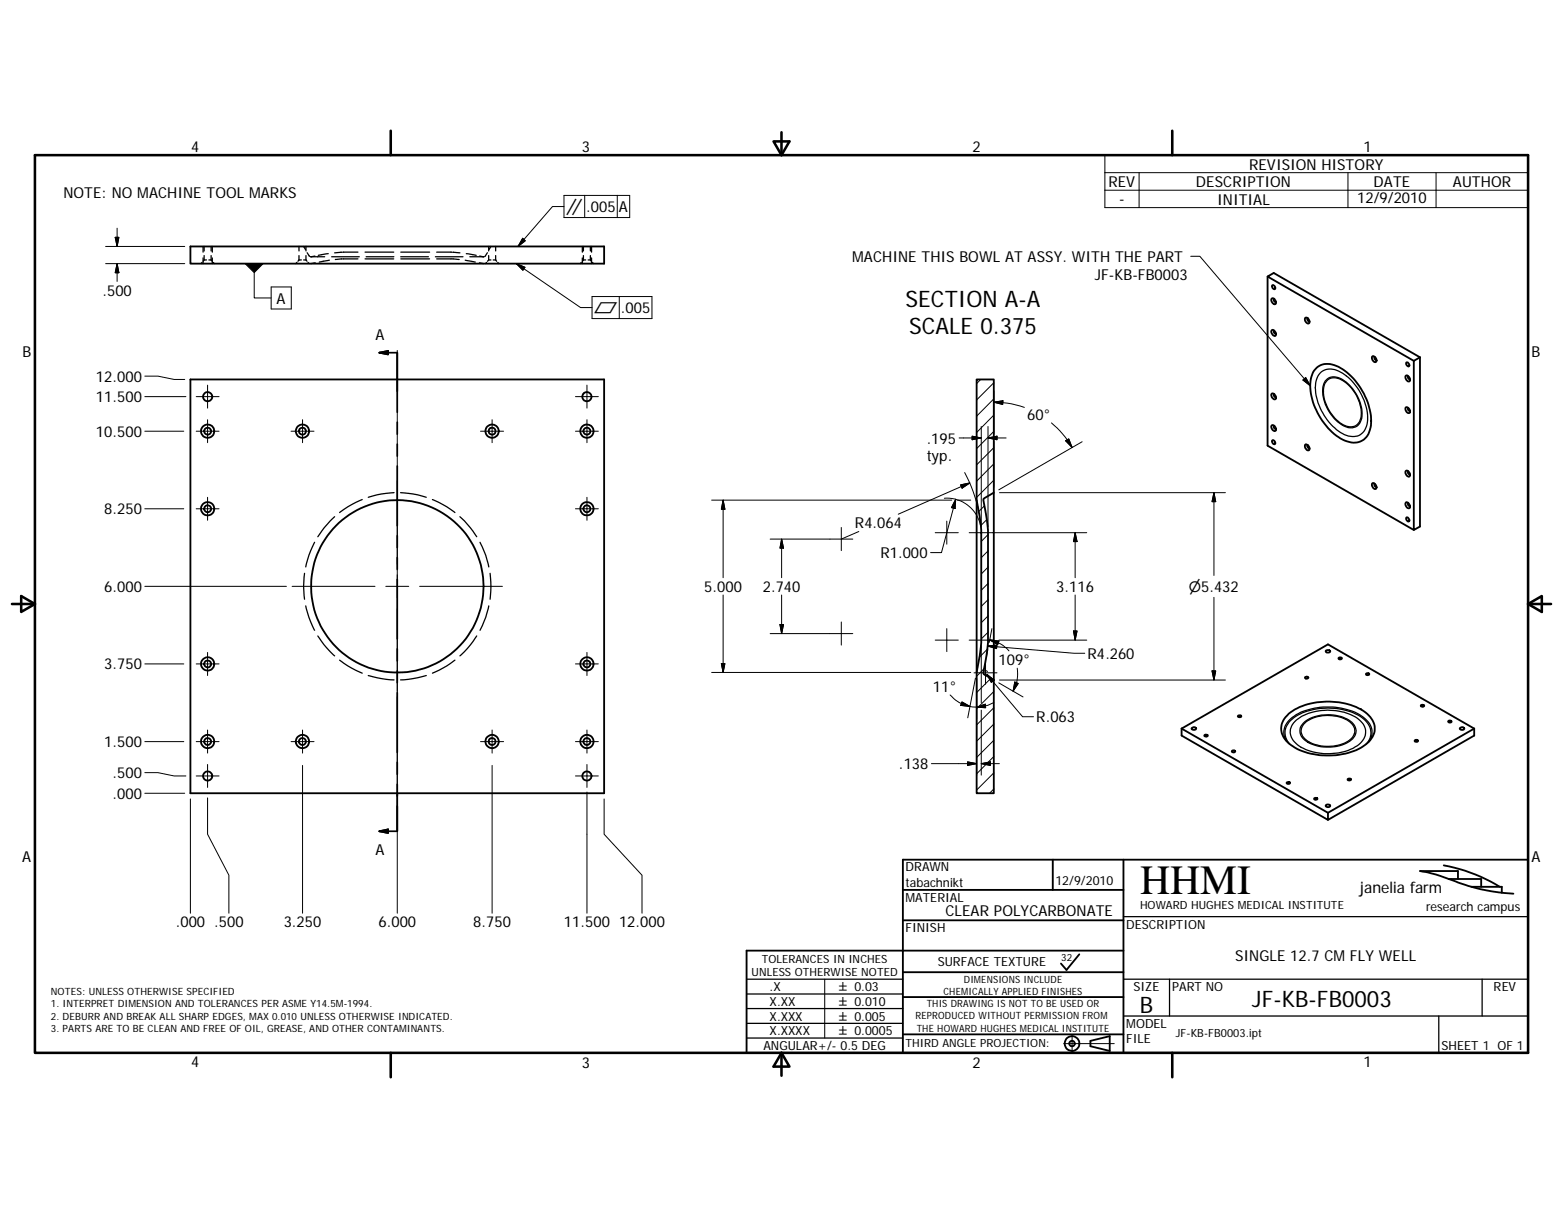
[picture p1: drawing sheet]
<svg xmlns="http://www.w3.org/2000/svg" width="279mm" height="216mm" viewBox="0 0 279 216" stroke-linecap="round" stroke-linejoin="round" font-family="sans-serif">
<g fill="none" stroke="#000" stroke-width=".23">
<path d="M36.1 46.9l-.2 .2M36.3 44v1.1M36.3 46.1v1M36.5 46.5h.4M36.5 46.5l-.2 .2M36.5 44v.9M36.5 45.7v.8M37.3 46.5h.4M37.7 46.5l.2 .2M37.7 44v.9M37.7 45.7v.8M38 44v1.1"/>
<path d="M38 46.1v1M38.1 46.9l.2 .2M53.1 46.9l-.2 .2M53.4 46.5h.5M53.4 46.5l-.1 .2M53.4 44v.9M53.4 45.7v.8M54.3 46.5h.4M54.3 44l.3 .6M54.7 46.5l.2 .2M54.7 44v.9M54.7 45.7v.8"/>
<path d="M54.9 45.2l.4 .6M55.1 46.9l.1 .2M55.5 45.9h2.5M55.6 45.9h.1M56.3 45.8l-.7 .1M56.3 47l-.7 .1M58.7 45.3l-1.8 .3M58.9 46.5l-1.8 .3M59.3 45.9h4.9M61.1 45.1l-1.3 .1M61.2 46.3l-1.3 .1M61.3 46.3h2.7"/>
<path d="M64 45.1h-2.7M65.3 46.3h5.1M65.3 45.1h5.1M65.4 45.9h5M71.6 45.9h5M71.6 46.3h5.2M71.6 45.1h5.2M77.8 45.9h5M78.1 46.3h2.7M78.1 45.1h2.7M80.9 46.3l1.2 .1M80.9 45.1l1.3 .1"/>
<path d="M83.2 46.5l1.8 .3M83.4 45.3l1.7 .3M84 45.9h2.5M85.7 47l.7 .1M85.7 45.8l.7 .1M86.4 45.9h.1M86.6 45.9h-.2M87 46.9l-.2 .2M87.1 45.2l-.4 .6M87.4 46.5h.4M87.4 46.5l-.3 .2M87.4 44v.9"/>
<path d="M87.4 45.7v.8M87.8 44l-.4 .6M88.2 46.5h.4M88.6 46.5l.2 .2M88.6 44v.9M88.6 45.7v.8M89 46.9l.2 .2M103.9 46.9l-.2 .2M104.1 44v1.1M104.1 46.1v1M104.3 46.5h.4M104.3 46.5l-.2 .2"/>
<path d="M104.3 44v.9M104.3 45.7v.8M105.1 46.5h.4M105.5 46.5l.2 .2M105.5 44v.9M105.5 45.7v.8M105.7 44v1.1M105.7 46.1v1M105.9 46.9l.2 .2M236.2 66.5a3.2 3.2 0 0 1 3.8 .2 10.1 10.1 0 0 1 4.4 8.8 2.61 2.61 0 0 1-3.7 2.3 9.8 9.8 0 0 1-5.5-9.3l.4-1.3zM236.9 68.1a2.23 2.23 0 0 1 3.1-.2 7.5 7.5 0 0 1 3.4 6.9 2 2 0 0 1-3.1 1.4 7.3 7.3 0 0 1-3.7-7.3zM237.2 68a2.35 2.35 0 0 1 3.2 .3 7.1 7.1 0 0 1 2.8 6.5 1.94 1.94 0 0 1-3.1 1.1 7.1 7.1 0 0 1-3.4-6.9z"/>
<path d="M56.2 96.9l-1 2.3-.5 2.1M59.8 92.4l-1.8 1.9-1.2 1.6M64.7 89.3l-2.5 1.3-1.5 1M70.4 88.1l-2.2 .2-2.4 .6M71.6 88.1l2.2 .2 2.4 .6M77.3 89.3l2.6 1.3 1.4 1M82.2 92.4l1.9 1.9 1.1 1.6M85.8 96.9l1 2.3 .6 2.1M54.4 102.5l-.1 2.3 .1 2.3M54.7 108.3l.5 2 1 2.3M56.8 113.7l1.2 1.6 1.8 1.9M60.7 118l1.5 1 2.5 1.3"/>
<path d="M81.3 118l-1.4 1-2.6 1.3M85.2 113.7l-1.7 2.2-1.3 1.3M87.4 108.3l-.6 2-1 2.3M87.6 102.5l.2 2.3-.2 2.3M65.8 120.7l2.4 .6 2.2 .2M76.2 120.7l-2.4 .6-2.2 .2M230 132.5a3.1 3.1 0 0 1 1.4-4.5 12 12 0 0 1 10.4-.9 5.3 5.3 0 0 1 3.4 3.2v1.3l-.4 .9M230.5 133a2.99 2.99 0 0 1 .8-4.7 11.6 11.6 0 0 1 12.2 0 3 3 0 0 1 .7 4.7M231.5 128.9a9.4 9.4 0 0 1 8.3-1.7 5.5 5.5 0 0 1 4.2 2.8 2.87 2.87 0 0 1-1.8 3.5 10.2 10.2 0 0 1-10.3-.4 2.62 2.62 0 0 1-.4-4.2zM233.1 129.2a7.4 7.4 0 0 1 8.5-.1 2.07 2.07 0 0 1-.6 3.5 7.5 7.5 0 0 1-8-.5 1.91 1.91 0 0 1 .1-2.9zM233.1 129.4a6.9 6.9 0 0 1 8.5-.1 1.93 1.93 0 0 1-.7 3.2 7.1 7.1 0 0 1-7.7-.5 1.78 1.78 0 0 1-.1-2.6zM133.5 177.7h27.9"/>
<path d="M133.5 175h27.9M200.8 163.8h72.4M200.8 175h72.4M209.1 175v6.6M264.9 175v6.6M133.5 185.5h27.9M133.5 182.9h27.9M133.5 180.3h27.9M200.8 181.6h72.4M257.2 181.6v6.6"/>
</g>
<g fill="none" stroke="#000" stroke-width=".33">
<path d="M34 44h74v3.1h-74zM226.6 49.4v30.3l26.1 15M227.3 53.4a.6 .6 0 0 1 .7 .3 .6 .6 0 0 1-.1 .7 .77 .77 0 0 1-.6-1zM227.3 59a.6 .6 0 0 1 .7 .3 .6 .6 0 0 1-.1 .7 .79 .79 0 0 1-.6-1zM227.5 51a.41 .41 0 0 1 .4 .2 .41 .41 0 0 1-.1 .5 .5 .5 0 0 1-.3-.7zM227.8 53.4a.32 .32 0 0 0-.1 .4 .32 .32 0 0 0 .4 .2M227.8 59.1a.31 .31 0 0 0 0 .4 .31 .31 0 0 0 .3 .1M233.3 56.8a.62 .62 0 0 1 .7 .3 .62 .62 0 0 1-.1 .7 .76 .76 0 0 1-.6-1zM233.8 56.9a.33 .33 0 0 0 0 .3 .33 .33 0 0 0 .3 .2M34 67.8h74v74h-74zM174.6 67.8h3.1v20.3l-1.7 .9-.2 .3 .8 5.4v20.2l-.8 5.4 .2 .3 1.7 .9v20.3h-3.1v-21.6l.5-3 .3-2.4v-20l-.3-2.4-.5-3zM227.3 70.4a.68 .68 0 0 1 .7 1 .71 .71 0 0 1-.7-1z"/>
<path d="M227.3 76a.6 .6 0 0 1 .7 .3 .6 .6 0 0 1-.1 .7 .77 .77 0 0 1-.6-1zM227.5 78.7a.4 .4 0 0 1 .4 .2 .4 .4 0 0 1-.1 .5 .49 .49 0 0 1-.3-.7zM227.8 70.4a.33 .33 0 0 0 0 .4 .33 .33 0 0 0 .3 .2M227.8 76.1a.32 .32 0 0 0-.1 .4 .32 .32 0 0 0 .4 .1M233.3 79.5a.62 .62 0 0 1 .7 .3 .62 .62 0 0 1-.1 .7 .76 .76 0 0 1-.6-1zM233.8 79.5a.35 .35 0 0 0 .3 .6M235.3 65.8a3.5 3.5 0 0 1 4.3 0 11.7 11.7 0 0 1 5.5 10.3 3.1 3.1 0 0 1-3.5 3 9.1 9.1 0 0 1-5.8-4.8 8.9 8.9 0 0 1-1.1-7.7zM245.3 63.7a.61 .61 0 0 1 .7 .3 .61 .61 0 0 1-.1 .7 .74 .74 0 0 1-.6-1zM245.7 63.8a.33 .33 0 0 0 0 .3 .33 .33 0 0 0 .3 .2M251.3 72.8a.62 .62 0 0 1 .6 .3 .62 .62 0 0 1 0 .7 .72 .72 0 0 1-.6-1zM251.3 67.2a.61 .61 0 0 1 .6 .3 .61 .61 0 0 1 0 .7 .74 .74 0 0 1-.6-1zM251.4 64.8a.4 .4 0 0 1 .4 .2 .4 .4 0 0 1-.1 .5 .63 .63 0 0 1-.3-.7z"/>
<path d="M251.7 72.9a.36 .36 0 0 0 .4 .5M251.7 67.2a.35 .35 0 0 0 0 .4 .35 .35 0 0 0 .4 .2M253.8 63.9v30.2l-1.1 .6v-30.2M253.8 63.9l-26.1-15.1-1.1 .6 26.1 15.1M253.8 63.9l-1.1 .6M174.6 89.4v30.8M177.7 88.1v33.4M245.3 86.4a.62 .62 0 0 1 .6 .3 .62 .62 0 0 1 0 .7 .74 .74 0 0 1-.6-1zM245.7 86.5a.33 .33 0 0 0 0 .3 .33 .33 0 0 0 .3 .2M251.3 89.8a.62 .62 0 0 1 .6 .4 .62 .62 0 0 1 0 .6 .74 .74 0 0 1-.6-1zM251.3 84.2a.61 .61 0 0 1 .7 .3 .61 .61 0 0 1-.1 .7 .76 .76 0 0 1-.6-1zM251.4 92.5a.42 .42 0 0 1 .5 .2 .42 .42 0 0 1-.2 .5 .5 .5 0 0 1-.3-.7z"/>
<path d="M251.7 89.9a.34 .34 0 0 0 .4 .5M251.7 84.2v.1a.33 .33 0 0 0 .4 .5M237 116.3a.42 .42 0 0 1 .5-.1 .42 .42 0 0 1 .3 .3 .41 .41 0 0 1-.5 .2 .41 .41 0 0 1-.3-.4zM239.3 117.6a.25 .25 0 0 1 .4-.2 .25 .25 0 0 1 .1 .4 .26 .26 0 0 1-.4 .1 .26 .26 0 0 1-.1-.3zM211.2 130.2v1.3l26.2 15M211.2 130.2l26.2 15.1M213 130.2a.41 .41 0 0 1 .5-.2 .41 .41 0 0 1 .3 .3 .44 .44 0 0 1-.8-.1zM215.3 131.4a.29 .29 0 0 1 .4-.1 .29 .29 0 0 1 .2 .3 .29 .29 0 0 1-.4 0 .29 .29 0 0 1-.2-.2zM220.2 134.2a.29 .29 0 0 1 .3-.1 .29 .29 0 0 1 .2 .3 .33 .33 0 0 1-.5-.2zM221.3 127.9a.29 .29 0 0 1 .4-.1 .29 .29 0 0 1 .1 .3 .29 .29 0 0 1-.3 .1 .29 .29 0 0 1-.2-.3zM230 139.8a.29 .29 0 0 1 .4 0 .29 .29 0 0 1 .1 .2 .29 .29 0 0 1-.3 .1 .29 .29 0 0 1-.2-.3zM230.4 127.6a12.5 12.5 0 0 1 11.6-1.4 5.4 5.4 0 0 1 3.7 3.5 4.2 4.2 0 0 1-2.8 4.2 13.1 13.1 0 0 1-11.8-.5 3.4 3.4 0 0 1-1.7-4.6z"/>
<path d="M233.3 121a.28 .28 0 0 1 .3-.1 .28 .28 0 0 1 .2 .3 .28 .28 0 0 1-.3 .1 .28 .28 0 0 1-.2-.3zM240.9 139.2a.29 .29 0 0 1 .4-.1 .29 .29 0 0 1 .1 .3 .29 .29 0 0 1-.3 .1 .29 .29 0 0 1-.2-.3zM244.2 120.4a.28 .28 0 0 1 .4-.1 .28 .28 0 0 1 .1 .3 .29 .29 0 0 1-.3 .1 .29 .29 0 0 1-.2-.3zM252.9 132.4a.3 .3 0 0 1 .3-.2 .3 .3 0 0 1 .2 .3 .35 .35 0 0 1-.5-.1zM254 126a.29 .29 0 0 1 .3 0 .29 .29 0 0 1 .2 .2 .29 .29 0 0 1-.3 .1 .29 .29 0 0 1-.2-.3zM258.9 128.9a.3 .3 0 0 1 .3-.1 .3 .3 0 0 1 .2 .3 .33 .33 0 0 1-.3 .1 .33 .33 0 0 1-.2-.3zM261 130.1a.41 .41 0 0 1 .4-.1 .41 .41 0 0 1 .3 .3 .44 .44 0 0 1-.7-.1zM263.5 130.2v1.3l-26.1 15v-1.2M263.5 130.2l-26.1 15.1M263.5 130.2l-26.1-15-26.2 15M161.4 159h39.4M188.2 153.6v5.4"/>
<path d="M200.8 153.6v34.6M235 142.7a.29 .29 0 0 1 .3-.1 .29 .29 0 0 1 .2 .3 .29 .29 0 0 1-.4 0 .29 .29 0 0 1-.1-.2zM237 143.9a.42 .42 0 0 1 .5-.1 .42 .42 0 0 1 .3 .3 .41 .41 0 0 1-.5 .2 .41 .41 0 0 1-.3-.4zM258.1 154.7a29.9 29.9 0 0 1 10 3.8M259 157.1h5.8v1.4M260.6 157.1v-1.4h-6.7l.5 .1a53.9 53.9 0 0 1 8 2.5l4.2 1 3.9 .4M263 158.5h5.5v1.1M161.4 173.8h39.4M161.4 178.2h39.4M161.4 164.5h39.4M192.9 170.6l-2.3 2.8-.9-1.2M200.8 169.9h-67.3v18.3h139.7v-34.6h-111.8v34.6"/>
<path d="M161.4 184.9h39.4M194.9 186l3.5-.8v2.6l-3.5-.8z"/>
<circle cx="37.1" cy="77.1" r=".62"/>
<circle cx="37.1" cy="77.1" r="1.18"/>
<circle cx="37.1" cy="70.9" r=".82"/>
<circle cx="54.1" cy="77.1" r="1.18"/>
<circle cx="54.1" cy="77.1" r=".62"/>
<circle cx="88" cy="77.1" r="1.18"/>
<circle cx="88" cy="77.1" r=".62"/>
<circle cx="104.9" cy="77.1" r="1.18"/>
<circle cx="104.9" cy="77.1" r=".62"/>
<circle cx="104.9" cy="70.9" r=".83"/>
<circle cx="37.1" cy="90.9" r=".62"/>
<circle cx="37.1" cy="90.9" r="1.19"/>
<circle cx="104.9" cy="90.9" r="1.19"/>
<circle cx="104.9" cy="90.9" r=".62"/>
<circle cx="37.1" cy="118.7" r=".62"/>
<circle cx="37.1" cy="118.7" r="1.18"/>
<circle cx="71" cy="104.8" r="15.4"/>
<circle cx="104.9" cy="118.7" r="1.18"/>
<circle cx="104.9" cy="118.7" r=".62"/>
<circle cx="37.1" cy="132.5" r=".62"/>
<circle cx="37.1" cy="132.5" r="1.18"/>
<circle cx="37.1" cy="138.7" r=".82"/>
<circle cx="54.1" cy="132.5" r="1.18"/>
<circle cx="54.1" cy="132.5" r=".62"/>
<circle cx="88" cy="132.5" r="1.18"/>
<circle cx="88" cy="132.5" r=".62"/>
<circle cx="104.9" cy="132.5" r="1.18"/>
<circle cx="104.9" cy="132.5" r=".62"/>
<circle cx="104.9" cy="138.7" r=".82"/>
<circle cx="191.6" cy="186.5" r="1.31"/>
<circle cx="191.6" cy="186.5" r=".49"/>
</g>
<g fill="none" stroke="#000" stroke-width=".46">
<path d="M6.2 27.7h267v160.5h-267zM69.8 23.4v4.3M138.3 25.3h2.8l-1.4 2.4zM139.7 23.6v4.1M209.5 23.4v4.3M2.1 108h4.1M3.8 106.5l2.4 1.5-2.4 1.4zM273.2 108l2.4-1.5v2.9zM273.2 108h4.1M69.8 188.2v4.3M139.7 188.2l1.4 2.4h-2.8zM139.7 188.2v4.1"/>
<path d="M209.5 188.2v4.3"/>
</g>
<g fill="none" stroke="#000" stroke-width=".18">
<path d="M100.8 34.9h11.8v4h-11.8zM100.8 36.9h-2l-6.2 7.1M104.5 34.9v4M110.3 34.9v4M197.5 27.7h75.7v9.4h-75.7zM197.5 30.9h75.7M197.5 34h75.7M203.6 30.9v6.2M241 30.9v6.2M256.7 30.9v6.2M18.9 44h14.1M18.9 47.1h14.1"/>
<path d="M20.6 42.4h.7l-.4 1.6zM20.9 40.8v3.2M20.9 47.1v3.2M20.9 47.1l.4 1.6h-.7zM45.4 48.7v4.6h3.1M48.5 51.3h3.6v3.9h-3.6zM92.3 47.1l11.5 7.9h2M92.3 47.1l1.5 .7-.3 .5zM93.4 42.6l.5 .4-1.3 1zM105.8 53h10.7v3.9h-10.7zM110.7 53v3.9M212.9 45.8h1.6l19.7 23.1"/>
<path d="M25.9 70.9h7.3M25.9 67.2h2.3l2.9 .6h1.9M25.9 77.1h7M35.1 77.1h4.1M35.1 70.9h4.1M37.1 75v4.1M37.1 68.8v4.1M52 77.1h4.1M54.1 75v4.1M71 62.6v86M85.9 77.1h4.1M88 75v4.1"/>
<path d="M102.9 77.1h4.1M102.9 70.9h4.1M104.9 68.8v4.1M104.9 75v4.1M171.4 78.3h4M173.8 78l1.6 .3-1.6 .3zM175.3 67.8l-.7 .8M175.4 76.2v17.9M176.6 78.3l1.6-.3v.6zM176.6 76.2v17.9M177.7 71.9l3.1 .3 2.3 .6M177.7 69.8v7.8"/>
<path d="M177.7 78.9v8.1M177.7 71.9l1.6-.3-.1 .7zM177.7 77.1l-3.1 3.1M177.7 74.2l-3.1 3.1M177.7 71.3l-3.1 3.1M177.7 68.4l-3.1 3.1M179.9 78.3h-3.3M188 75.6l1 .9 1.4 1.6 1.2 1.9M190.5 78.8l.6-.4 .5 1.6zM193.4 79l-14.9 8.5M232.9 67.9l.5-.4 .8 1.4zM25.9 90.9h7"/>
<path d="M35.1 90.9h4.1M37.1 88.9v4.1M102.9 90.9h4.1M104.9 88.9v4.1M127.2 89.4h42.9M129.3 89.4l.3 1.6h-.7zM129.3 89.4v13.9M137.7 96.4h14.7M139.7 96.4l.4 1.6h-.7zM139.7 96.4v6.9M150.4 94.3v4.1M153.5 95l-3.1 1.4"/>
<path d="M167.2 95.2h4.1M168.8 89a6.1 6.1 0 0 1 6.5 4.8M169.2 93.1v4.2M170.8 89.2l-.1 1.7-.6-.2zM170.8 89.2l-2.5 9.6h-2M171.2 89.4h2.3M171.7 86.7l1.7-.4-1.4 .9zM172.4 84.5l1.6 3.4 .8 2.7M173.2 95.2h21.1M173.4 86.3l-12.8 5.6M176 90.4l-1 1M176.4 92.9l-1.1 1.1"/>
<path d="M176.6 98.5l-1.2 1.2M176.6 95.5l-1.2 1.3M177.7 85.8l-3.1 3.1M177.7 82.9l-3.1 3.1M177.7 80l-3.1 3.1M178.7 88.1h40.4M192.2 95.2v8.1M192.2 95.2l.3 1.6h-.6zM217 88.1v14.7M217 88.1l.3 1.6h-.6zM25.9 104.8h25.3M25.9 118.7h7"/>
<path d="M35.1 118.7h4.1M37.1 116.6v4.1M52.2 104.8h14.8M69 104.8h4.1M75 104.8h14.8M102.9 118.7h4.1M104.9 116.6v4.1M128.9 118.6h.7l-.3 1.6zM129.3 106.3v13.9M137.7 113.2h14.7M139.4 111.6h.7l-.4 1.6zM139.7 106.3v6.9"/>
<path d="M150.4 111.2v4.1M167.2 114.4h4.1M169.2 112.4v4.1M173.2 114.4h4.3M175.4 115.4v4.8M175.9 119.5l-1.3 1.4M176.1 119.9l-.3 .3M176.2 118.2v4.1M176.2 119.9l.3 .1M176.5 116l-1.4 1.5M176.6 115.5l15.4 1.3h1.9M176.6 115.5l1.6-.2-.1 .6z"/>
<path d="M176.6 116.1l-.2 1.2M176.6 113l-1.2 1.2M176.6 110.1l-1.2 1.2M176.6 107.2l-1.2 1.2M176.6 104.3l-1.2 1.2M176.6 101.4l-1.2 1.2M176.9 114.4l-.1 .4M176.9 114.4a5.7 5.7 0 0 1 3.5 1.9M176.9 114.4l1.7 .2-.2 .6zM177.3 112.4l-.4 1.9M178.6 114.4h15.7M181.8 119.4l.1 1.3a5.8 5.8 0 0 1-.8 2.8"/>
<path d="M191.9 112.8h.6l-.3 1.6zM192.2 106.3v8.1M216.7 119.9h.6l-.3 1.6zM217 106.8v14.7M25.9 138.1h2.3l2.9 .6h2.1M25.9 132.5h7M35.1 132.5h4.1M35.1 138.7h4.1M37.1 130.5v4.1M37.1 136.6v4.1M52 132.5h4.1M54.1 136.8v26.4"/>
<path d="M54.1 130.5v4.1M71 124.6v38.6M85.9 132.5h4.1M88 136.8v26.4M88 130.5v4.1M102.9 132.5h4.1M102.9 138.7h4.1M104.9 130.5v4.1M104.9 136.6v4.1M127.2 120.2h46.3M166.5 136.5h8.1M169.8 124.2l1 .9a6.3 6.3 0 0 0 3 1.2 6.3 6.3 0 0 0 3.1-.4l.8-.3"/>
<path d="M172 125.5l1.4 .8-1.7-.2zM173 136.2l1.6 .3-1.6 .3zM174.1 120.2h4.1M174.4 121.2l-1.4 7.1M174.6 126.4l1.5-.5 .1 .6zM174.6 121.2v17.3M175.4 136.5l1.6-.3v.6zM175.4 136.5h3.2M175.4 120.3v5.3M175.4 126.9v11.6M175.8 120.3l.3 .3M176.4 120.5l6.4 7.6h1.9"/>
<path d="M176.4 120.5l1.3 1.1-.5 .4zM177.1 121.2l-2.5 2.6M177.7 138.1l-3.1 3.1M177.7 135.2l-3.1 3.1M177.7 132.3l-3.1 3.1M177.7 129.4l-3.1 3.1M177.7 126.5l-3.1 3.1M177.7 123.6l-3.1 3.1M178.5 122l4.4 2.6M178.7 121.5h40.4M181.4 121.9l.6 .3-.9 1.3zM25.9 141.8h7.1"/>
<path d="M34 142.8v20.4M37.1 142.6v6.5l3.8 7.3v6.8M104.9 141.6v21.6M108 142.8v6.3l6.8 7.3v6.8M177.7 141l-.8 .8M147.4 175v10.5M190.1 186.5h9.1M191.6 185v3"/>
</g>
<g fill="none" stroke="#000" stroke-width=".3">
<path d="M67.8 63l1.6-.3v.7zM67.8 63h3.2v10.7M71 75.5v2.1M71 79.4v2.1M71 83.3v10.7M71 95.7v2.2M71 99.7v2.1M71 103.5v10.7M71 116v2.1M71 119.9v2.1M71 123.8v10.7M71 136.2v2.2"/>
<path d="M67.8 148.6l1.6-.4v.7zM71 140.2v8.4h-3.2"/>
</g>
<path d="M67.8 63l1.6-.3v.7zM67.8 148.6l1.6-.4v.7z" fill="#000" stroke="#000" stroke-width=".3"/>
<g fill="#000" stroke="#000" stroke-width=".18">
<path d="M20.6 42.4h.7l-.4 1.6zM20.9 47.1l.4 1.6h-.7zM43.8 47.1h3.2l-1.6 1.6zM93.4 42.6l.5 .4-1.3 1zM92.3 47.1l1.5 .7-.3 .5zM173.8 78l1.6 .3-1.6 .3zM176.6 78.3l1.6-.3v.6zM177.7 71.9l1.6-.3-.1 .7zM190.5 78.8l.6-.4 .5 1.6zM232.9 67.9l.5-.4 .8 1.4zM129.3 89.4l.3 1.6h-.7zM139.7 96.4l.4 1.6h-.7z"/>
<path d="M170.8 89.2l-.1 1.7-.6-.2zM171.7 86.7l1.7-.4-1.4 .9zM192.2 95.2l.3 1.6h-.6zM217 88.1l.3 1.6h-.6zM128.9 118.6h.7l-.3 1.6zM139.4 111.6h.7l-.4 1.6zM176.6 115.5l1.6-.2-.1 .6zM176.9 114.4l1.7 .2-.2 .6zM191.9 112.8h.6l-.3 1.6zM216.7 119.9h.6l-.3 1.6zM172 125.5l1.4 .8-1.7-.2zM173 136.2l1.6 .3-1.6 .3z"/>
<path d="M174.6 126.4l1.5-.5 .1 .6zM175.4 136.5l1.6-.3v.6zM176.4 120.5l1.3 1.1-.5 .4zM181.4 121.9l.6 .3-.9 1.3z"/>
</g>
<text font-size="7.4" x="203.8" y="159.7">HHMI</text>
<g font-size="4.1">
<text x="161.9" y="54.9">SECTION A-A</text>
<text x="162.5" y="59.8">SCALE 0.375</text>
<text x="203.7" y="181">B</text>
<text x="223.8" y="180">JF-KB-FB0003</text>
</g>
<text font-size="2.8" x="243.1" y="159.6">janelia farm</text>
<g font-size="2.7">
<text x="34.2" y="27.1">4</text>
<text x="104" y="27.1">3</text>
<text x="173.9" y="27.1">2</text>
<text x="243.7" y="27.1">1</text>
<text x="11.3" y="35.5">NOTE: NO MACHINE TOOL MARKS</text>
<text x="198.1" y="33.4">REV</text>
<text x="213.8" y="33.4">DESCRIPTION</text>
<text x="223.3" y="30.3">REVISION HISTORY</text>
<text x="245.5" y="33.4">DATE</text>
<text x="259.7" y="33.4">AUTHOR</text>
<text x="104.8" y="37.9">.005</text>
<text x="110.6" y="37.9">A</text>
<text x="200.1" y="36.4">-</text>
<text x="217.6" y="36.6">INITIAL</text>
<text x="242.6" y="36.4">12/9/2010</text>
<text x="152.3" y="46.8">MACHINE THIS BOWL AT ASSY. WITH THE PART</text>
<text x="18.3" y="52.8">.500</text>
<text x="195.7" y="50">JF-KB-FB0003</text>
<text x="49.4" y="54.3">A</text>
<text x="111" y="56">.005</text>
<text x="4" y="63.8">B</text>
<text x="67.1" y="60.8">A</text>
<text x="273.8" y="63.8">B</text>
<text x="17.1" y="71.9">11.500</text>
<text x="17.1" y="68.2">12.000</text>
<text x="183.6" y="75">60°</text>
<text x="17.1" y="78.1">10.500</text>
<text x="165.7" y="79.3">.195</text>
<text x="165.7" y="82.4">typ.</text>
<text x="18.6" y="91.9">8.250</text>
<text x="152.8" y="94.4">R4.064</text>
<text x="157.4" y="99.7">R1.000</text>
<text x="18.6" y="105.8">6.000</text>
<text x="125.9" y="105.8">5.000</text>
<text x="136.4" y="105.8">2.740</text>
<text x="188.8" y="105.8">3.116</text>
<text x="18.6" y="119.6">3.750</text>
<text x="178.5" y="118.9">109°</text>
<text x="194.4" y="117.8">R4.260</text>
<text x="166.8" y="123.7">11°</text>
<text x="185.3" y="129.1">R.063</text>
<text x="18.6" y="133.5">1.500</text>
<text x="160.7" y="137.5">.138</text>
<text x="20.1" y="142.7">.000</text>
<text x="20.1" y="139.1">.500</text>
<text x="3.9" y="154.1">A</text>
<text x="67.1" y="152.8">A</text>
<text x="273.8" y="154.1">A</text>
<text x="31.4" y="165.7">.000 .500</text>
<text x="50.7" y="165.7">3.250</text>
<text x="67.7" y="165.7">6.000</text>
<text x="84.6" y="165.7">8.750</text>
<text x="100.8" y="165.7">11.500</text>
<text x="110.7" y="165.7">12.000</text>
<text x="169" y="163.7">CLEAR POLYCARBONATE</text>
<text x="220.8" y="171.8">SINGLE 12.7 CM FLY WELL</text>
<text x="34.2" y="190.8">4</text>
<text x="104" y="190.8">3</text>
<text x="173.9" y="190.8">2</text>
<text x="243.7" y="190.8">1</text>
</g>
<g font-size="2.6">
<text x="101.1" y="38.4">∥</text>
<text x="106.2" y="56">⏥</text>
<text x="212.5" y="105.8">⌀5.432</text>
</g>
<g font-size="2.3">
<text x="161.9" y="155.7">DRAWN</text>
<text x="161.9" y="158.5">tabachnikt</text>
<text x="161.9" y="161.2">MATERIAL</text>
<text x="188.7" y="158.2">12/9/2010</text>
<text x="161.9" y="166.6">FINISH</text>
<text x="201.3" y="166">DESCRIPTION</text>
<text x="254.9" y="162.8">research campus</text>
<text x="167.6" y="172.6">SURFACE TEXTURE</text>
<text x="137.6" y="177.1">.X</text>
<text x="137.6" y="179.7">X.XX</text>
<text x="202.6" y="177.2">SIZE</text>
<text x="209.5" y="177.2">PART NO</text>
<text x="267" y="177.1">REV</text>
<text x="137.6" y="182.4">X.XXX</text>
<text x="137.6" y="185">X.XXXX</text>
<text x="201.3" y="183.7">MODEL</text>
<text x="136.5" y="187.7">ANGULAR+/- 0.5 DEG</text>
<text x="201.3" y="186.4">FILE</text>
<text x="257.7" y="187.6">SHEET 1 OF 1</text>
</g>
<g font-size="2.1">
<text x="150" y="177.2">± 0.03</text>
<text x="150" y="179.8">± 0.010</text>
<text x="150" y="182.4">± 0.005</text>
<text x="150" y="185.1">± 0.0005</text>
</g>
<g font-size="2">
<text x="203.8" y="162.5">HOWARD HUGHES MEDICAL INSTITUTE</text>
<text x="136.2" y="172.1">TOLERANCES IN INCHES</text>
<text x="134.4" y="174.5">UNLESS OTHERWISE NOTED</text>
<text x="210.2" y="185.4">JF-KB-FB0003.ipt</text>
<text x="161.9" y="187.2">THIRD ANGLE PROJECTION:</text>
</g>
<g font-size="1.8">
<text x="189.7" y="171.8">32</text>
<text x="9.1" y="177.9">NOTES: UNLESS OTHERWISE SPECIFIED</text>
<text x="168.7" y="177.8">CHEMICALLY APPLIED FINISHES</text>
<text x="172.3" y="175.6">DIMENSIONS INCLUDE</text>
<text x="9.1" y="180.1">1. INTERPRET DIMENSION AND TOLERANCES PER ASME Y14.5M-1994.</text>
<text x="9.1" y="182.2">2. DEBURR AND BREAK ALL SHARP EDGES, MAX 0.010 UNLESS OTHERWISE INDICATED.</text>
<text x="9.1" y="184.4">3. PARTS ARE TO BE CLEAN AND FREE OF OIL, GREASE, AND OTHER CONTAMINANTS.</text>
<text x="163.7" y="182.2">REPRODUCED WITHOUT PERMISSION FROM</text>
<text x="163.9" y="184.4">THE HOWARD HUGHES MEDICAL INSTITUTE</text>
<text x="165.7" y="180">THIS DRAWING IS NOT TO BE USED OR</text>
</g>
</svg>
